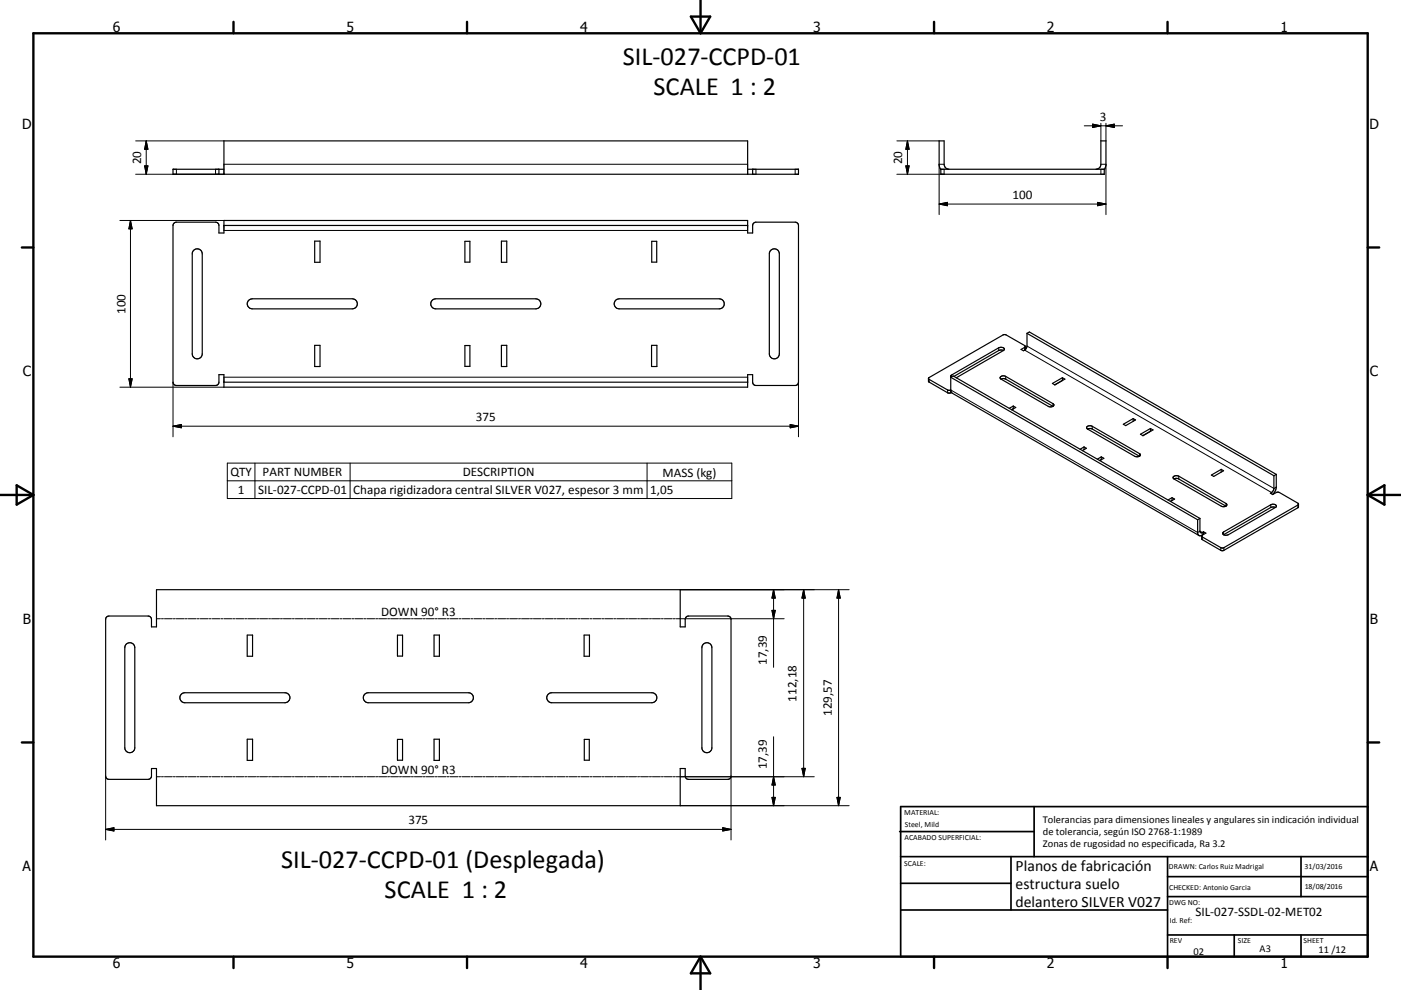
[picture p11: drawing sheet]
<svg xmlns="http://www.w3.org/2000/svg" width="420mm" height="297mm" viewBox="0 0 420 297" stroke-linecap="round" stroke-linejoin="round" font-family="sans-serif">
<g fill="none" stroke="#000" stroke-width=".36">
<path d="M65.6 50.8v1.5M67.1 52.3v-10h157v10M67.1 50.8h-15.2v1.5h187.5v-1.5h-15.3M225.6 50.8v1.5M282.1 50.8h49v1.5h-49zM284.6 50.8a1.48 1.48 0 0 1-1.5-1.5v-7h-1.5v7l.5 1.6M328.6 50.8a1.47 1.47 0 0 0 1.5-1.5v-7h1.5v7l-.5 1.6M52.2 66.9l.7-.2h11.9l.8 .7v2.5h1.5v-3.8h157v3.8h1.5l.1-2.5 .2-.4 .5-.3h12.2l.6 .3 .2 .6v47.3l-.4 .5-.6 .2h-12l-.7-.7-.1-2.5h-1.5v3.8h-157v-3.8h-1.5v2.5l-.3 .5-.5 .2h-12.1l-.6-.3-.2-.6v-47.1zM58.1 75.1a1.5 1.5 0 0 1 1.6-.3 1.5 1.5 0 0 1 .9 1.4v30a1.5 1.5 0 0 1-1.5 1.4 1.5 1.5 0 0 1-1.5-1.4v-30zM67.1 67.6h157M94.3 72.3h1.6v6.4h-1.6zM139.4 72.4h1.5v6.2h-1.5z"/>
<path d="M150.3 72.3h1.6v6.4h-1.6zM195.4 72.4h1.5v6.2h-1.5zM231.1 75.1a1.5 1.5 0 0 1 1.6-.3 1.5 1.5 0 0 1 .9 1.4v30a1.5 1.5 0 0 1-1.4 1.4 1.5 1.5 0 0 1-1.5-1.4v-30zM74.6 90.1l1-.5h30a1.51 1.51 0 0 1 1.5 1.6 1.51 1.51 0 0 1-1.5 1.5h-30a1.5 1.5 0 0 1-1.4-1 1.5 1.5 0 0 1 .4-1.6zM129.6 90.1l1-.5h30a1.51 1.51 0 0 1 1.5 1.6 1.51 1.51 0 0 1-1.5 1.5h-30a1.5 1.5 0 0 1-1.4-1 1.5 1.5 0 0 1 .4-1.6zM184.6 90.1l1-.5h30a1.51 1.51 0 0 1 1.5 1.6 1.51 1.51 0 0 1-1.5 1.5h-30a1.52 1.52 0 0 1-1.3-1 1.52 1.52 0 0 1 .3-1.6zM67.1 114.7h157M94.3 103.6h1.6v6.4h-1.6zM139.4 103.7h1.5v6.2h-1.5zM150.3 103.6h1.6v6.4h-1.6zM195.3 103.6h1.6v6.4h-1.6zM278.4 113.5l5.8 3.6 .8-.1"/>
<path d="M278.4 113.5v1.1l5.7 3.2 .6 .1 .5-.2M285 113.2l.2 4.5M285 113.2l.8-.4 73.9 42.7M285 113.2l74.1 42.7M285.2 117.7l74.3 43M299.9 113.1l.7-.3h.7l14.4 8.3a.56 .56 0 0 1 .2 .7 .56 .56 0 0 1-.8 .3l-.8-.2-14.2-8.2-.3-.3zM300.1 113.7l.6-.1 .8 .1 14.2 8.2M300.8 105.2a.55 .55 0 0 0 .2-.8 .55 .55 0 0 0-.7-.2l-.9 .1-14.1 8.2-.3 .3 .1 .4M300.8 105.2l-14.1 8.1M300.8 105.2l-.6-.2-.8 .2-13.4 7.7M307.4 103.9l-.2 1.1M307.4 103.9l-5.9-3.5h-.7l-22.4 13.1"/>
<path d="M307.4 103.9l-1.3 .9 .7 .4 .4-.2M307.9 100v3.8l-.2 .6-.5 .6M307.9 100l.7-.4 74 42.7M307.9 100l74 42.7M315.5 115l3-1.7 .8 .4-3 1.8zM318.5 114.1l-2.3 1.3M318.5 113.3v.8M318.5 114.1v.1M303.8 121.8l-1.2 .7M303.8 122.6l-.5 .3M303.8 121.8v.8M303.8 121.8l.7 .5-1.2 .6"/>
<path d="M303.8 122.6v.1M325 134.1l.7 .4-1.2 .7M325 134.1l-1.2 .7M325 134.1v.8M325.8 128.1a1.47 1.47 0 0 1 1.7-.2l14.1 8.2a.49 .49 0 0 1 .3 .6 .49 .49 0 0 1-.6 .3l-1.1-.1-14.2-8.2-.2-.4zM326 128.7l.6-.1 .9 .1 14.1 8.2M330.2 137.1l-1.2 .7M330.2 137.9l-.5 .3M330.2 137.1v.8M330.2 137.1l.7 .4-1.2 .7M330.2 137.9h.1M336.8 127.3l2.9-1.7 .7 .4-2.9 1.7z"/>
<path d="M339.7 125.6v.8M341.9 130.3l3-1.7 .8 .4-3 1.7zM344.9 129.4l-2.3 1.3M344.9 128.6v.8M344.9 129.4h.1M351.4 149.3l.8 .4-1.3 .7 .5-.3M351.4 149.3v.8M351.4 150.1h.1M351.4 149.3l-1.2 .7M351.8 143a1.48 1.48 0 0 1 1.6-.1l14.1 8.1a.55 .55 0 0 1 .3 .8 .55 .55 0 0 1-.8 .2l-.9-.2-14.1-8.1-.3-.3zM352 143.7l1.2-.1 14.3 8.2M359.1 155.9v4.1a.83 .83 0 0 0 .5 .7 .83 .83 0 0 0 .9-.1"/>
<path d="M359.7 155.5l.1 4 .4 .4 .6-.4M359.7 155.5l-.6 .4M360.8 159.5l.7 .5-1 .6M360.8 159.5v.9M363.2 142.5l2.9-1.7 .7 .4-2.9 1.7zM366.1 140.8v.8M366.7 159.7l14.3-8.3a.88 .88 0 0 1 1-.2 .88 .88 0 0 1 .5 1l-14.2 8.2a1.07 1.07 0 0 1-1.7-.5zM381.9 142.7v3.8a1.71 1.71 0 0 1-1 1.5l.7 .4 1.3-.7 .7 .1 5.6 3.2 .1 1.2-22.5 13h-.6l-5.7-3.3-.2-.1 .2-1.2M382.4 152.3h-1.4l-14.2 8.1M382.6 142.3v4.1l-.4 1.2-.7 .8M382.6 142.3l-.7 .4M389.3 151.3l-22.5 13.1-.8-.1-5.7-3.4"/>
<path d="M32 185l.7-.2h11.9l.8 .8v2.5h1.5v-11.2h157v11.2h1.5l.1-2.5 .7-.8h12l.9 .6v47.9l-.3 .3-.6 .2h-12l-.4-.2-.3-.5-.1-2.5h-1.5v11.1h-157v-11.1h-1.5v2.5l-.4 .5-.4 .2h-11.9l-.7-.2-.3-.3v-47.5zM37.8 193.3a1.51 1.51 0 0 1 1.7-.4 1.51 1.51 0 0 1 .9 1.4v30a1.5 1.5 0 0 1-1.5 1.5 1.5 1.5 0 0 1-1.5-1.5v-30zM74.1 190.5h1.6v6.4h-1.6zM119.2 190.6h1.5v6.2h-1.5zM130.1 190.5h1.6v6.4h-1.6zM175.1 190.5h1.6v6.4h-1.6zM210.9 193.3a1.51 1.51 0 0 1 1.6-.4 1.51 1.51 0 0 1 .9 1.4v30a1.5 1.5 0 0 1-1.5 1.5 1.5 1.5 0 0 1-1.5-1.5v-30zM54.4 208.3l1-.5h30a1.5 1.5 0 0 1 1.5 1.5 1.5 1.5 0 0 1-1.5 1.5h-30a1.5 1.5 0 0 1-1.4-.9 1.5 1.5 0 0 1 .4-1.6zM109.4 208.3l1-.5h30a1.5 1.5 0 0 1 1.5 1.5 1.5 1.5 0 0 1-1.5 1.5h-30a1.5 1.5 0 0 1-1.4-.9 1.5 1.5 0 0 1 .4-1.6zM164.4 208.3l1-.5h30a1.5 1.5 0 0 1 1.5 1.5 1.5 1.5 0 0 1-1.5 1.5h-30a1.5 1.5 0 0 1-1.4-.9 1.5 1.5 0 0 1 .4-1.6zM74.1 221.8h1.6v6.3h-1.6zM119.2 221.8h1.5v6.3h-1.5z"/>
<path d="M130.1 221.8h1.6v6.3h-1.6zM175.2 221.8h1.5v6.3h-1.5z"/>
</g>
<g fill="none" stroke="#000" stroke-width=".3">
<path d="M325.1 37.7h11.5M327.6 37.2l2.5 .5-2.5 .6zM330.1 37v5.3M331.6 37v5.3M331.6 37.7l2.5-.5v1.1zM40.7 42.3h26.4M40.7 52.3h26.4M43.4 49.8h.9l-.5 2.5zM43.8 42.3l.5 2.5h-.9zM43.8 42.3v10M52.9 50.8v1.5M64.6 50.8v1.5"/>
<path d="M67.1 49.3h157M226.6 50.8v1.5M238.4 50.8v1.5M268.9 42.3h12.7M271.6 49.8h1l-.5 2.5zM272.1 42.3v10M272.1 42.3l.5 2.5h-1zM283.1 49.3h-1.5v15.1M283.1 50.8v1.5h-14.2M330.1 49.3h1.5v15.1M330.1 50.8v1.5M35.9 66.1h31.2"/>
<path d="M39.1 66.1v50.1M39.1 66.1l.5 2.6h-1zM67.1 69.1h157M281.6 61.2l2.5-.5v1zM281.6 61.2h50M329.1 60.7l2.5 .5-2.5 .5zM35.9 116.2h31.2M38.6 113.6h1l-.5 2.6zM51.9 114.7v16.3M67.1 113.2h157M239.4 114.7v16.3M278.6 113.8v.8"/>
<path d="M284.1 117v.8M285 117.8v-.8l74.1 42.7 .6-.4 .8 .4v.9M285.3 112.5v.6M299.4 104.3v.9M301.5 112.9v.8M307.2 104.2v.8l74 42.8v.4M307.9 103.8l74 42.7 .7-.4M51.9 127.9h187.5M51.9 127.9l2.5-.5v.9zM68.2 138.9h151.2v10.7h-151.2zM76.4 138.9v10.7M105 138.9v10.7"/>
<path d="M194 138.9v10.7M236.9 127.4l2.5 .5-2.5 .4zM315.7 121.1v.8M327.5 127.9v.8M341.6 136.1v.8M68.2 144.3h151.2M353.4 142.9v.8M366.8 159.6v.8M367.5 151v.8M381 151.4v.9M389.1 151.5v.8M203.9 176.9h50.7"/>
<path d="M231.9 176.9v23.3M231.9 176.9l.5 2.5h-1zM240.9 176.9l.5 2.5h-1zM240.9 176.9v56.1M251.4 176.9l.5 2.5h-1zM251.4 176.9v64.8M360.5 161.1v.8M366 164.3v.8M366.9 164.3v.8M46.9 185.6h1.2M48.4 185.6h.6M49.3 185.6h2.4"/>
<path d="M52 185.6h.6M52.9 185.6h2.4M55.5 185.6h.6M56.4 185.6h2.4M59.1 185.6h.6M60 185.6h2.4M62.7 185.6h.6M63.6 185.6h2.3M66.2 185.6h.6M67.1 185.6h2.4M69.8 185.6h.6M70.7 185.6h2.4"/>
<path d="M73.4 185.6h.6M74.3 185.6h2.4M76.9 185.6h.6M77.8 185.6h2.4M80.5 185.6h.6M81.4 185.6h2.4M84.1 185.6h.6M85 185.6h2.4M87.7 185.6h.5M88.6 185.6h2.3M91.2 185.6h.6M92.1 185.6h2.4"/>
<path d="M94.8 185.6h.6M95.7 185.6h2.4M98.4 185.6h.6M99.2 185.6h2.4M101.9 185.6h.6M102.8 185.6h2.4M105.5 185.6h.6M106.4 185.6h2.4M109.1 185.6h.6M110 185.6h2.3M112.6 185.6h.6M113.5 185.6h2.4"/>
<path d="M116.2 185.6h.6M117.1 185.6h2.4M119.8 185.6h.6M120.7 185.6h2.3M123.4 185.6h.5M124.2 185.6h2.4M126.9 185.6h.6M127.8 185.6h2.4M130.5 185.6h.6M131.4 185.6h2.3M134 185.6h.6M134.9 185.6h2.4"/>
<path d="M137.6 185.6h.6M138.5 185.6h2.4M141.2 185.6h.6M142.1 185.6h2.4M144.7 185.6h.7M145.7 185.6h2.3M148.3 185.6h.6M149.2 185.6h2.4M151.9 185.6h.6M152.8 185.6h2.4M155.5 185.6h.5M156.4 185.6h2.3"/>
<path d="M159 185.6h.6M159.9 185.6h2.4M162.6 185.6h.6M163.5 185.6h2.4M166.2 185.6h.6M167 185.6h2.4M169.7 185.6h.6M170.6 185.6h2.4M173.3 185.6h.6M174.2 185.6h2.4M176.9 185.6h.6M177.8 185.6h2.4"/>
<path d="M180.4 185.6h.6M181.3 185.6h2.4M184 185.6h.6M184.9 185.6h2.4M187.6 185.6h.6M188.5 185.6h2.3M191.2 185.6h.5M192 185.6h2.4M194.7 185.6h.6M195.6 185.6h2.4M198.3 185.6h.6M199.2 185.6h2.3"/>
<path d="M201.8 185.6h.7M202.7 185.6h32.4M231.4 183.1h1l-.5 2.5zM31.7 232.8v19.2M46.9 233h1.2M48.4 233h.6M49.3 233h2.4M52 233h.6M52.9 233h2.4M55.5 233h.6M56.4 233h2.4M59.1 233h.6"/>
<path d="M60 233h2.4M62.7 233h.6M63.6 233h2.3M66.2 233h.6M67.1 233h2.4M69.8 233h.6M70.7 233h2.4M73.4 233h.6M74.3 233h2.4M76.9 233h.6M77.8 233h2.4M80.5 233h.6"/>
<path d="M81.4 233h2.4M84.1 233h.6M85 233h2.4M87.7 233h.5M88.6 233h2.3M91.2 233h.6M92.1 233h2.4M94.8 233h.6M95.7 233h2.4M98.4 233h.6M99.2 233h2.4M101.9 233h.6"/>
<path d="M102.8 233h2.4M105.5 233h.6M106.4 233h2.4M109.1 233h.6M110 233h2.3M112.6 233h.6M113.5 233h2.4M116.2 233h.6M117.1 233h2.4M119.8 233h.6M120.7 233h2.3M123.4 233h.5"/>
<path d="M124.2 233h2.4M126.9 233h.6M127.8 233h2.4M130.5 233h.6M131.4 233h2.3M134 233h.6M134.9 233h2.4M137.6 233h.6M138.5 233h2.4M141.2 233h.6M142.1 233h2.4M144.7 233h.7"/>
<path d="M145.7 233h2.3M148.3 233h.6M149.2 233h2.4M151.9 233h.6M152.8 233h2.4M155.5 233h.5M156.4 233h2.3M159 233h.6M159.9 233h2.4M162.6 233h.6M163.5 233h2.4M166.2 233h.6"/>
<path d="M167 233h2.4M169.7 233h.6M170.6 233h2.4M173.3 233h.6M174.2 233h2.4M176.9 233h.6M177.8 233h2.4M180.4 233h.6M181.3 233h2.4M184 233h.6M184.9 233h2.4M187.6 233h.6"/>
<path d="M188.5 233h2.3M191.2 233h.5M192 233h2.4M194.7 233h.6M195.6 233h2.4M198.3 233h.6M199.2 233h2.3M201.8 233h.7M202.7 233h41.4M219.2 232.8v19.2M231.4 239.2h1l-.5 2.5zM231.9 221v20.7"/>
<path d="M231.9 233l.5 2.5h-1zM240.4 230.5h1l-.5 2.5zM250.9 239.2h1l-.5 2.5zM31.7 248.8h187.5M31.7 248.8l2.5-.5v1zM203.9 241.7h50.7M216.7 248.3l2.5 .5-2.5 .5z"/>
</g>
<g fill="none" stroke="#000" stroke-width=".71">
<path d="M10 10h400v277h-400zM70 6.6v3.4M140 6.6v3.4M207.1 5h5.8l-2.9 5zM210 0v10M280 6.6v3.4M350 6.6v3.4M6.6 74.2h3.4M410 74.2h3.5M0 148.5h10M5 145.6l5 2.9-5 2.9zM410 148.5h10.1"/>
<path d="M410 148.5l5.1-2.9v5.8zM6.6 222.7h3.4M410 222.7h3.5M70 287v3.4M140 287v3.4M210 287v10M210 287l2.9 5h-5.8zM280 287v3.4M350 287v3.4"/>
</g>
<g fill="none" stroke="#000" stroke-width=".51">
<path d="M269.7 249.5h40.3M270 242h140v45h-140zM270 257h140M303.1 257v16M310 242v15M350 257v30M390.1 257v12M270 265h33.1M270 273h80M350 269h60M350 263h60M350 280.5h60"/>
<path d="M370 280.5v6.5M390.1 280.5v6.5"/>
</g>
<g fill="#000" stroke="#000" stroke-width=".3">
<path d="M327.6 37.2l2.5 .5-2.5 .6zM331.6 37.7l2.5-.5v1.1zM43.4 49.8h.9l-.5 2.5zM43.8 42.3l.5 2.5h-.9zM271.6 49.8h1l-.5 2.5zM272.1 42.3l.5 2.5h-1zM39.1 66.1l.5 2.6h-1zM281.6 61.2l2.5-.5v1zM329.1 60.7l2.5 .5-2.5 .5zM38.6 113.6h1l-.5 2.6zM51.9 127.9l2.5-.5v.9zM236.9 127.4l2.5 .5-2.5 .4z"/>
<path d="M231.9 176.9l.5 2.5h-1zM240.9 176.9l.5 2.5h-1zM251.4 176.9l.5 2.5h-1zM231.4 183.1h1l-.5 2.5zM231.4 239.2h1l-.5 2.5zM231.9 233l.5 2.5h-1zM240.4 230.5h1l-.5 2.5zM250.9 239.2h1l-.5 2.5zM31.7 248.8l2.5-.5v1zM216.7 248.3l2.5 .5-2.5 .5z"/>
</g>
<g font-size="7.9">
<text x="186.8" y="19.6">SIL-027-CCPD-01</text>
<text x="195.9" y="28.5">SCALE 1 : 2</text>
<text x="84.3" y="260.3">SIL-027-CCPD-01 (Desplegada)</text>
<text x="115.3" y="269.4">SCALE 1 : 2</text>
</g>
<g font-size="4.7">
<text x="304.5" y="261.2">Planos de fabricación</text>
<text x="304.5" y="266.6">estructura suelo</text>
<text x="304.5" y="272">delantero SILVER V027</text>
</g>
<g font-size="4.2">
<text x="33.9" y="9.6">6</text>
<text x="103.9" y="9.6">5</text>
<text x="173.9" y="9.6">4</text>
<text x="243.8" y="9.6">3</text>
<text x="313.9" y="9.6">2</text>
<text x="383.9" y="9.6">1</text>
<text x="6.7" y="38.7">D</text>
<text x="410.5" y="38.7">D</text>
<text x="6.9" y="112.9">C</text>
<text x="410.7" y="112.9">C</text>
<text x="6.9" y="187.1">B</text>
<text x="410.7" y="187.1">B</text>
<text x="6.8" y="261.4">A</text>
<text x="410.7" y="261.4">A</text>
<text x="33.9" y="290.4">6</text>
<text x="103.9" y="290.4">5</text>
<text x="173.9" y="290.4">4</text>
<text x="243.8" y="290.4">3</text>
<text x="313.9" y="290.4">2</text>
<text x="383.9" y="290.4">1</text>
</g>
<g font-size="3.9">
<text x="329.8" y="36.2">3</text>
<text x="42.3" y="49.3" transform="rotate(-90 42.3 49.3)">20</text>
<text x="270.5" y="49.3" transform="rotate(-90 270.5 49.3)">20</text>
<text x="303.5" y="59.7">100</text>
<text x="37.6" y="94.1" transform="rotate(-90 37.6 94.1)">100</text>
<text x="142.7" y="126.3">375</text>
<text x="69.1" y="142.8">QTY</text>
<text x="78.7" y="142.8">PART NUMBER</text>
<text x="138.8" y="142.8">DESCRIPTION</text>
<text x="198.6" y="143">MASS (kg)</text>
<text x="71.3" y="148.2">1</text>
<text x="77.4" y="148.2">SIL-027-CCPD-01</text>
<text x="105.9" y="148.3">Chapa rigidizadora central SILVER V027, espesor 3 mm</text>
<text x="194.9" y="148.2">1,05</text>
<text x="114.3" y="184.8">DOWN 90° R3</text>
<text x="229.9" y="199.5" transform="rotate(-90 229.9 199.5)">17,39</text>
<text x="238.8" y="210.5" transform="rotate(-90 238.8 210.5)">112,18</text>
<text x="249.3" y="214.8" transform="rotate(-90 249.3 214.8)">129,57</text>
<text x="114.3" y="232.2">DOWN 90° R3</text>
<text x="229.9" y="230.8" transform="rotate(-90 229.9 230.8)">17,39</text>
<text x="122.4" y="247.2">375</text>
<text x="358.4" y="274.9">SIL-027-SSDL-02-MET02</text>
</g>
<g font-size="3.1">
<text x="312.7" y="246.8">Tolerancias para dimensiones lineales y angulares sin indicación individual</text>
<text x="312.7" y="250.4">de tolerancia, según ISO 2768-1:1989</text>
<text x="312.7" y="254">Zonas de rugosidad no especificada, Ra 3.2</text>
<text x="357.8" y="286.5">02</text>
<text x="377.6" y="285.6">A3</text>
<text x="395.3" y="285.9">11 /12</text>
</g>
<g font-size="2.4">
<text x="271.1" y="244.4">MATERIAL:</text>
<text x="271.2" y="252">ACABADO SUPERFICIAL:</text>
<text x="271.3" y="248">Steel, Mild</text>
<text x="271.1" y="259.7">SCALE:</text>
<text x="350.4" y="260.8">DRAWN: Carlos Ruiz Madrigal</text>
<text x="391.1" y="260.6">31/03/2016</text>
<text x="350.5" y="267">CHECKED: Antonio Garcia</text>
<text x="391.2" y="266.7">18/08/2016</text>
<text x="350.5" y="271.4">DWG NO:</text>
<text x="350.7" y="276.9">Id. Ref:</text>
<text x="350.7" y="282.8">REV</text>
<text x="371.1" y="282.9">SIZE</text>
<text x="390.8" y="283">SHEET</text>
</g>
</svg>
